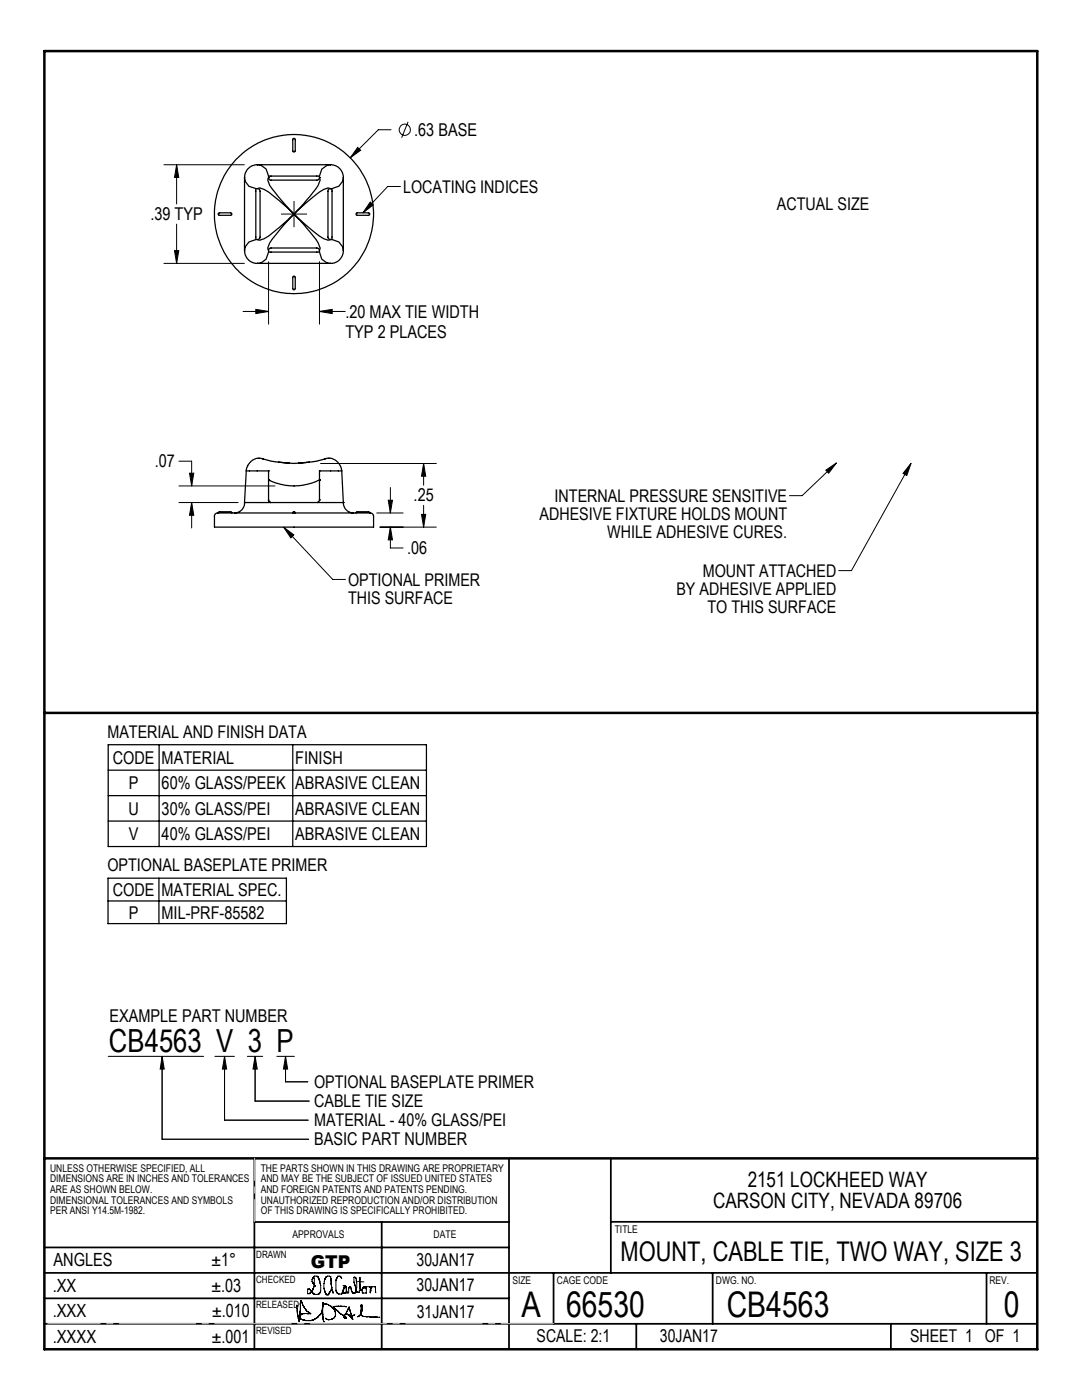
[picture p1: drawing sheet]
<svg xmlns="http://www.w3.org/2000/svg" width="216mm" height="279mm" viewBox="0 0 216 279" stroke-linecap="round" stroke-linejoin="round" font-family="sans-serif">
<g fill="none" stroke="#000" stroke-width=".2">
<path d="M32.7 32.9h16.1M35.2 32.9l.5 2.5h-.9zM35.2 32.9v7.8M71.4 29.4l.6 .6-2.1 1.5zM78 25.9h-2.5l-5.6 5.6M79.9 37.2h-2.5l-5 5.3M81.4 24.3l-1.2 3.2M32.7 52.6h16.1M34.8 50h.9l-.5 2.6zM35.2 44.7v7.9M53.6 52.2v12.5M56.1 42.7h5.1"/>
<path d="M58.7 40.2v5.1M63.7 52.2v12.5M73.9 40.3l.6 .6-2.1 1.6zM48.5 62.2h5.1M51 61.7l2.6 .5-2.6 .4zM63.7 62.2l2.6-.5v.9zM63.7 62.2h5.2M35.7 97h19.2M35.7 92h2.5v5M37.8 94.4h.9l-.5 2.6zM64 92.5h23.1M77.5 99.8h.8l-.4 2.6z"/>
<path d="M77.9 97.3v5.1M84.5 92.5l.4 2.5h-.8zM84.5 92.5v4.3M164.8 93.8l2.1-1.4-1.6 2zM166.9 92.4l-6.8 6.5h-2.6M181.8 92.5l-11.9 21.4h-2.5M181.8 92.5l-.9 2.4-.7-.4zM35.7 100.3h11.8M38.2 100.3l.5 2.5h-.9zM38.2 100.3v5.1M56.6 105.2l2 1.6-.6 .6zM56.6 105.2l9.8 10.4h2.5"/>
<path d="M75.2 102.4h5.2M75.8 105.2h11.3M77.9 105.2l.4 2.5h-.8zM77.9 105.2v4.2h2.5M84.1 102.7h.8l-.4 2.5zM84.5 100.9v4.3M21.6 210.8h19M32.3 210.8l.5 2.6h-.8zM32.3 210.8v16.6h29.3M42.9 210.8h3.9M44.8 210.8l.4 2.6h-.8zM44.8 210.8v12.8h16.7"/>
<path d="M49.4 210.8h3M50.9 210.8l.4 2.6h-.8zM50.9 210.8v8.9h10.8M55.2 210.8h3.5M57 210.8l.4 2.6h-.8zM57 210.8v5.1h4.4M60 259.6l-.1 .6 .1 .9M60 259.6h.1M60 259.6l.2 .2M60.2 259.8l.4 1M60.2 259.8h.1M61.4 257.3h.4a.43 .43 0 0 1 .3 .3 .43 .43 0 0 1-.2 .5l-.5 .1z"/>
<path d="M61.8 258.1v.1M61.9 257.4h.1M61.9 258h.1M62.1 257.8h.1M62.1 257.6h.1M62.2 257.7h.1M62.2 257.7l.4 .6h.8l.3-.1M62.4 255h.1M62.4 256h.1M62.5 257.2h-.1M62.6 256.9h.1M62.6 254.8h.1"/>
<path d="M62.6 256.3h.1M62.7 256.5l.2 .2M62.7 256.4h.1M62.7 256.5h.1M62.8 255l-.1 1.8-.5 .9M63.4 254.7v.1M63.6 255.1l-.3-.4h-.6l-.2 .2-.2 .8 .4 .6M63.6 255.1l.4 1.4v1.2l-.2 .4M63.6 255.1h.1M63.6 258.2h.1M63.6 255.3h.1M63.7 258.1v.1"/>
<path d="M63.8 258.1h.1M63.8 258.1h-.1M63.8 255.7h.1M64.5 260l-.1 .6M64.7 257.5h.1M64.7 255.5h.1M64.9 255.1h.1M64.9 257.9h.1M65.2 254.7v.1M65.2 258.3v.1M65.7 258h.1M66 255.3l.1 .4v1.8l-.4 .4-.1 .4-.4 .1-.3-.3-.3-1 .2-1.8 .3-.5 .9-.1v1.5l.1 .4"/>
<path d="M66.1 257.4h.1M66.1 256.4h.1M66.1 255.5h.1M66.1 256.8l.4 1.4M66.4 257.9h.1M67 257.5h.1M67 255.6h.1M67.2 258h.1M67.4 258.1v.1M67.9 254.7v.1M68.2 255.1l-.4-.4h-.4l-.3 .5v2.5l.1 .3 .4 .3h.6l.1-.5 .2-.1 .2 .4h.3v-1.3M68.5 257.7h-.1"/>
<path d="M68.5 256.6l.5 .1M68.6 256.6h.4l.1 .3M68.6 258h.1M68.6 257.2l-.1 .5M68.6 257.1h.1M68.7 257h-.1M69.1 257.5l.2 .5h.3v-.9l.2-.3h.2l.2 1 .3 .3 .4-.1 .1-1-.4-1.1 .1-1 .4 .3 .1 .8-.1 1.5M69.1 257h-.5l-.1 .6M69.1 257.7h.1M69.2 257.9h.1M69.3 258h.1M70.2 257.7h.1"/>
<path d="M70.3 257.8h.1M70.8 256.4h.1M70.9 257.9h.1M70.9 256.6h.1M70.9 255h.1M71 255.1h.1M71 257.2h.1M71 257.4h.1M71.3 255.7l1.3 .1M71.6 257.9h.1M71.8 254.9l.1 2.3 .1 .3h.3M71.8 255.4l-.1 2.5h-.4l-.3-.4"/>
<path d="M71.9 256.6h.1M72 257.4h.1M72.3 257.1h.1M72.4 257v.1M72.5 257h.1M72.6 256.9h.1M72.8 256.8h.1M72.9 256.9l-.3-.1v.2h.4M73 256.9l.1 1.2-.8-.1v-.7l.2-.4 1.3-.1 .2 .2M73.1 258h.1M73.1 257.2h.1M73.1 256.8h.1"/>
<path d="M73.7 256.8h.1M73.9 257.8l.3-1h.7v1.1h.1M73.9 256.9h.1M74 257.1h.1M74 257l-.1 1M74.1 256.9h.1M74.3 256.8h.1M74.8 256.8h.1M59.2 260.5l.1 1.6 .3 1.1M59.3 261.7v.1M59.4 262.7h.1M59.5 263.2l.1 .2"/>
<path d="M59.6 263.4v.1M59.6 263.5l.1 .2v-.1M59.7 263.5v.1M59.8 262.8h.1M59.9 261.2l-.2 2.3M60 261.1l-.1 .1M60.3 262.2l-.4 .5 .1 .5 .9 .3h1.2M60.3 262.2h.1M60.4 260.4v.1M60.6 263.4l.1 .1M60.6 260.8l.1 .2M60.6 260.8h.1"/>
<path d="M60.7 261l.5 .7 .8 .5h-1.7M60.7 261h.1M61 263.5v.1M61.9 262.1h.1M62.1 263.5v.1M62.2 263.5h.1M64.2 262h-.1M64.4 260.9l-.2 .8a3.1 3.1 0 0 1-1.3 1.5l-.8 .3M64.4 262.3h.1M64.4 260.7v.1M64.5 260.1l-.1 2.7 .2 1M64.5 263.4h.1"/>
<path d="M64.5 260.2h.1M64.5 260.2l.9 .1 .6 .4 .9 1v.9M64.6 263.8h.1M65 263.1h.1M65.2 260.3h.1M65.4 260.3h.1M65.7 260.5l.1 .1M65.9 260.6l.1 .1M66.1 263.3h.1M66.8 262.8v.1M66.9 262.6a1.4 1.4 0 0 1-1.7 .6l-.2-.1M66.9 262.6h.1"/>
<path d="M67.1 261.4h.1M67.2 261.4l1.2 1M67.6 261.8v.1M68.2 262.4h.1M68.4 262.4l.2 .1M68.4 262.5h.1M68.6 262.5h.1M68.6 262.5l.1 .1M68.7 262.6l-.1 .2 .2 .3M68.7 262.6l.4 .5M68.8 263.1h.3M68.9 263.1h.1"/>
<path d="M69 262.8h.1M69.1 262h.1M69.1 262.2l.2 .1M69.1 263.1h.1M69.1 262l-.4 .6M69.1 260.8l-1.1-.1h-1.4l.5 .7M69.3 262.3h.1M69.4 261.5l-.3 .5M69.4 261.5h.1M69.4 262.3l.6 .3h.4l.4-.2M69.4 262.3l.1 .1M69.5 261.3l-.1 .2"/>
<path d="M69.5 261.2l-.1 .1M69.5 262.4l.9 .9M69.6 261l.1-.1 .4 1.4M69.6 260.9l-.1 .3M69.8 261.3v.1M69.8 261.5h.1M69.9 261.9h.1M70.1 262.3v.1M70.1 262.4l.1 .4M70.1 262.6h.1M70.2 262.6h.1M70.2 263v.1"/>
<path d="M70.2 262.9l.2 .4M70.2 262.8v.1M70.3 262.6h.1M70.8 262.3v.1M71.9 262.3v.1M72.1 260.4v1.8M72.1 262.2v.1M72.1 262.3l.1 .3M72.1 260.4l.1 .1v1.3l-.2 .5-.6 .5M72.1 262h.1M72.1 260.4h.1M72.2 262.6h.1"/>
<path d="M72.2 262.6l.4 .1 3.2 .2M72.2 261.3v.1M74 262.8l.1 .1M74.9 262.8v.1M75 262.8v.1"/>
<circle cx="80.8" cy="25.9" r="1.12"/>
</g>
<g fill="none" stroke="#000" stroke-width=".25">
<path d="M48.8 35.4l.2 .8 .7 1 1.7 .4M48.8 35.4v14.6M51 37.6v10.2M51.3 32.9l.8 .1a2.64 2.64 0 0 1 1.5 2.1M51.3 32.9a2.59 2.59 0 0 0-2.5 2.5M51.3 32.9h14.7M51.4 37.6l.5-.1a10.2 10.2 0 0 1 3.9 2.6l2.9 2.6M51.4 37.6l.2 .1 .3 .4v9.3l-.5 .4M53.6 35.5l-.2 .5a11.4 11.4 0 0 0 2.7 3.9l2.6 2.8M53.6 35.5h.1M53.6 35.5l.1 .3 .2 .1h9.5l.3-.4M53.6 35.1h10.1"/>
<path d="M53.6 35.1v.4M58.5 27.7l.2-.1 .2 .2v2.3a.25 .25 0 0 1-.2 .2 .25 .25 0 0 1-.3-.2zM63.7 35.5l.2 .5a10.1 10.1 0 0 1-2.7 3.9l-2.5 2.8M63.7 35.5h.1M63.7 35.1v.4M65.9 37.6l-.5-.1a10.5 10.5 0 0 0-3.9 2.6l-2.8 2.6M65.9 37.6h.1M65.9 37.6l-.5 .4v9.4l.5 .4M65.9 37.6h.4M66 32.9l-.8 .1-1 .8-.5 1.3M66 32.9a2.53 2.53 0 0 1 2.5 2.5M66.3 37.6v10.2"/>
<path d="M68.5 35.4l-.1 .8a2.64 2.64 0 0 1-2.1 1.4M68.5 35.4v14.6M43.6 42.5h2.4a.25 .25 0 0 1 .3 .2 .25 .25 0 0 1-.3 .3h-2.2a.26 .26 0 0 1-.2-.2 .26 .26 0 0 1 0-.3zM48.8 50a2.59 2.59 0 0 0 2.5 2.6M51.3 52.6h14.7M51.4 47.8l-1.7 .5-.7 .9-.2 .8M53.6 50.3l-.5 1.4-.9 .7-.9 .2M53.6 50l.1-.3 .3-.2h9.3l.4 .2v.3M53.6 50.3h10.1M53.6 50v.3M58.4 55.2a.26 .26 0 0 1 .3-.1 .26 .26 0 0 1 .2 .3v2.2a.25 .25 0 0 1-.2 .2 .25 .25 0 0 1-.3-.2zM58.7 42.7a39 39 0 0 1-6 5l-.8 .2-.5-.1"/>
<path d="M58.7 42.7a46.7 46.7 0 0 0-4.9 5.8l-.4 1.1 .2 .4M58.7 42.7l3.1 3.6a6.8 6.8 0 0 1 2.1 3.3l-.2 .4M58.7 42.7a41.1 41.1 0 0 0 5.9 5l.8 .2 .5-.1M63.7 50.3l.5 1.4 1 .7 .8 .2M63.7 50v.3M65.9 47.8h.1M65.9 47.8h.4M66.3 47.8a2.64 2.64 0 0 1 2.1 1.5l.1 .7M68.5 50a2.53 2.53 0 0 1-2.5 2.6M71 42.6l.2-.1h2.3a.25 .25 0 0 1 .3 .2 .25 .25 0 0 1-.3 .3h-2.3zM49.1 94h4.5M49.1 94l-.3 6.3"/>
<path d="M52.4 91.6l2.1 .5 3.2 .3M52.6 91.7l-.6-.3-.7 .1a2.74 2.74 0 0 0-2.2 2.5M53.6 99.8h.1M53.6 94h.1M53.6 99.8l.1 .4 .3 .1-.3-.2zM53.6 95.8h.1M53.6 95.8a11.3 11.3 0 0 0 10.1 0M53.6 94v5.8M55.6 92.2l2.1 .2M57.7 92.4h1.9M61.7 92.2l-2.1 .2M63.7 94h.1"/>
<path d="M63.7 99.8l-.1 .4-.3 .1M63.7 95.8h.1M63.7 94h4.5M63.7 99.8h.1M63.7 94v5.8M64.8 91.7l.9-.3a2.88 2.88 0 0 1 2.5 2.6M64.9 91.6l-2.1 .5-3.2 .3M68.2 94l.3 6.3M42.9 102.6l.4-.2h30.6a.66 .66 0 0 1 .6 .6v2.2h-31.7v-2.4zM43.5 102.4l.2-.3h2.4l.1 .3M48.8 100.3h.1M48.8 100.3a1.99 1.99 0 0 1-2 2.1"/>
<path d="M48.8 100.3h19.7M58.4 102.4a.25 .25 0 0 1 .3-.3 .25 .25 0 0 1 .2 .3M68.5 100.3h.1M68.5 100.3a2.05 2.05 0 0 0 2.1 2.1M71 102.4l.2-.3h2.4l.2 .3M21.6 148.6h63.5v20.3h-63.5zM21.6 153.7h63.5M21.6 158.8h63.5M31.7 148.6v20.3M58.4 148.6v20.3M21.6 175.3h35.6v9h-35.6zM21.6 179.8h35.6"/>
<path d="M21.6 163.9h63.5M31.7 175.3v9"/>
<circle cx="58.6" cy="42.7" r="15.9"/>
</g>
<g fill="none" stroke="#000" stroke-width=".35">
<path d="M50.8 231.2v38.1M101.6 231.2v38.1M121.9 231.2v22.8M8.9 254h198.1M8.9 259.1h92.7M8.9 249h92.7M50.8 243.9h50.8M76.2 243.9v25.4M110.5 254v10.2M121.9 243.8h85.1M142.2 254v10.2M196.8 254v10.2"/>
<path d="M8.9 264.2h198.1M127 264.2v5.1M177.8 264.2v5.1"/>
</g>
<path d="M8.9 10.2h198.1v259.1h-198.1zM8.9 142.3h198.1M8.9 231.2h198.1" fill="none" stroke="#000" stroke-width=".5"/>
<path d="M50.8 231.1v12.7" fill="none" stroke="#c0c0c0" stroke-width=".2" stroke-dasharray="15.2 1.3 1.3 1.3" stroke-dashoffset="10.8"/>
<path d="M110.5 264.2h-101" fill="none" stroke="#c0c0c0" stroke-width=".2" stroke-dasharray="15.2 1.3 1.3 1.3" stroke-dashoffset="4.8"/>
<g fill="#000">
<path d="M71.4 29.4l-1.5 2.1 2.1-1.5zM35.2 32.9l.5 2.5h-.9zM34.8 50h.9l-.5 2.6zM51 61.7l2.6 .5-2.6 .4zM63.7 62.2l2.6-.5v.9zM84.5 92.5l.4 2.5h-.8zM84.1 102.7h.8l-.4 2.5zM38.2 100.3l.5 2.5h-.9zM37.8 94.4h.9l-.5 2.6zM77.5 99.8h.8l-.4 2.6zM77.9 105.2l.4 2.5h-.8z"/>
<path d="M73.9 40.3l.6 .6-2.1 1.6zM56.6 105.2l2 1.6-.6 .6zM164.8 93.8l2.1-1.4-1.6 2zM181.8 92.5l-.9 2.4-.7-.4z"/>
<path d="M32.3 210.8l.5 2.6h-.8zM44.8 210.8l.4 2.6h-.8zM50.9 210.8l.4 2.6h-.8zM57 210.8l.4 2.6h-.8z"/>
</g>
<g font-size="7.1">
<text x="104.1" y="262.8">A</text>
<text x="112.9" y="262.8">66530</text>
<text x="145" y="262.8">CB4563</text>
<text x="200.3" y="262.8">0</text>
</g>
<text font-size="6.3" x="21.7" y="210">CB4563 V 3 P</text>
<text font-size="5.4" x="123.8" y="251.6">MOUNT, CABLE TIE, TWO WAY, SIZE 3</text>
<g font-size="4.2">
<text x="149.2" y="236.9">2151 LOCKHEED WAY</text>
<text x="142.3" y="241.1">CARSON CITY, NEVADA 89706</text>
</g>
<g font-size="3.6">
<text x="10.5" y="257.8">.XX</text>
<text x="10.6" y="252.6">ANGLES</text>
<text x="42.2" y="252.6">±1°</text>
<text x="42.2" y="257.8">±.03</text>
<text x="10.5" y="262.9">.XXX</text>
<text x="42.3" y="262.9">±.010</text>
<text x="10.5" y="268">.XXXX</text>
<text x="42.3" y="268">±.001</text>
</g>
<g font-size="3.5">
<text x="82.6" y="27.1">.63 BASE</text>
<text x="80.4" y="38.5">LOCATING INDICES</text>
<text x="155" y="41.9">ACTUAL SIZE</text>
<text x="30" y="43.9">.39 TYP</text>
<text x="68.9" y="63.4">.20 MAX TIE WIDTH</text>
<text x="68.9" y="67.4">TYP 2 PLACES</text>
<text x="30.9" y="93.2">.07</text>
<text x="82.5" y="100">.25</text>
<text x="110.7" y="100.3">INTERNAL PRESSURE SENSITIVE</text>
<text x="107.6" y="103.8">ADHESIVE FIXTURE HOLDS MOUNT</text>
<text x="121.1" y="107.3">WHILE ADHESIVE CURES.</text>
<text x="81.3" y="110.6">.06</text>
<text x="69.4" y="116.9">OPTIONAL PRIMER</text>
<text x="135" y="118.7">BY ADHESIVE APPLIED</text>
<text x="140.2" y="115.2">MOUNT ATTACHED</text>
<text x="69.4" y="120.5">THIS SURFACE</text>
<text x="141.2" y="122.3">TO THIS SURFACE</text>
<text x="21.4" y="147.2">MATERIAL AND FINISH DATA</text>
<text x="22.5" y="152.4">CODE</text>
<text x="32.3" y="152.4">MATERIAL</text>
<text x="58.9" y="152.4">FINISH</text>
<text x="25.7" y="157.5">P</text>
<text x="32.3" y="157.5">60% GLASS/PEEK</text>
<text x="58.9" y="157.5">ABRASIVE CLEAN</text>
<text x="25.6" y="162.6">U</text>
<text x="25.7" y="167.7">V</text>
<text x="32.3" y="167.7">40% GLASS/PEI</text>
<text x="32.3" y="162.6">30% GLASS/PEI</text>
<text x="58.9" y="162.6">ABRASIVE CLEAN</text>
<text x="58.9" y="167.7">ABRASIVE CLEAN</text>
<text x="21.4" y="173.9">OPTIONAL BASEPLATE PRIMER</text>
<text x="22.5" y="178.8">CODE</text>
<text x="32.2" y="178.8">MATERIAL SPEC.</text>
<text x="25.7" y="183.4">P</text>
<text x="32.2" y="183.4">MIL-PRF-85582</text>
<text x="21.8" y="204">EXAMPLE PART NUMBER</text>
<text x="62.7" y="217.2">OPTIONAL BASEPLATE PRIMER</text>
<text x="62.7" y="221">CABLE TIE SIZE</text>
<text x="62.7" y="224.8">MATERIAL - 40% GLASS/PEI</text>
<text x="62.7" y="228.6">BASIC PART NUMBER</text>
<text x="62" y="253">GTP</text>
<text x="83.1" y="252.6">30JAN17</text>
<text x="83.1" y="257.7">30JAN17</text>
<text x="83.2" y="263">31JAN17</text>
<text x="107.1" y="267.9">SCALE: 2:1</text>
<text x="131.7" y="267.9">30JAN17</text>
<text x="181.6" y="267.9">SHEET 1 OF 1</text>
</g>
<g font-size="2.1">
<text x="10" y="233.9">UNLESS OTHERWISE SPECIFIED, ALL</text>
<text x="52" y="233.9">THE PARTS SHOWN IN THIS DRAWING ARE PROPRIETARY</text>
<text x="10" y="236">DIMENSIONS ARE IN INCHES AND TOLERANCES</text>
<text x="10" y="238.1">ARE AS SHOWN BELOW.</text>
<text x="52" y="236">AND MAY BE THE SUBJECT OF ISSUED UNITED STATES</text>
<text x="52" y="238.1">AND FOREIGN PATENTS AND PATENTS PENDING.</text>
<text x="10" y="240.2">DIMENSIONAL TOLERANCES AND SYMBOLS</text>
<text x="10" y="242.3">PER ANSI Y14.5M-1982.</text>
<text x="52" y="240.2">UNAUTHORIZED REPRODUCTION AND/OR DISTRIBUTION</text>
<text x="52" y="242.3">OF THIS DRAWING IS SPECIFICALLY PROHIBITED.</text>
<text x="122.7" y="246">TITLE</text>
<text x="58.4" y="247.1">APPROVALS</text>
<text x="86.5" y="247.1">DATE</text>
<text x="102.2" y="256.2">SIZE</text>
<text x="111.1" y="256.2">CAGE CODE</text>
<text x="142.9" y="256.2">DWG. NO.</text>
<text x="197.4" y="256.2">REV.</text>
</g>
<g font-size="2">
<text x="51.1" y="251">DRAWN</text>
<text x="51.1" y="256.1">CHECKED</text>
<text x="51.1" y="261.1">RELEASED</text>
<text x="51.1" y="266.2">REVISED</text>
</g>
</svg>
